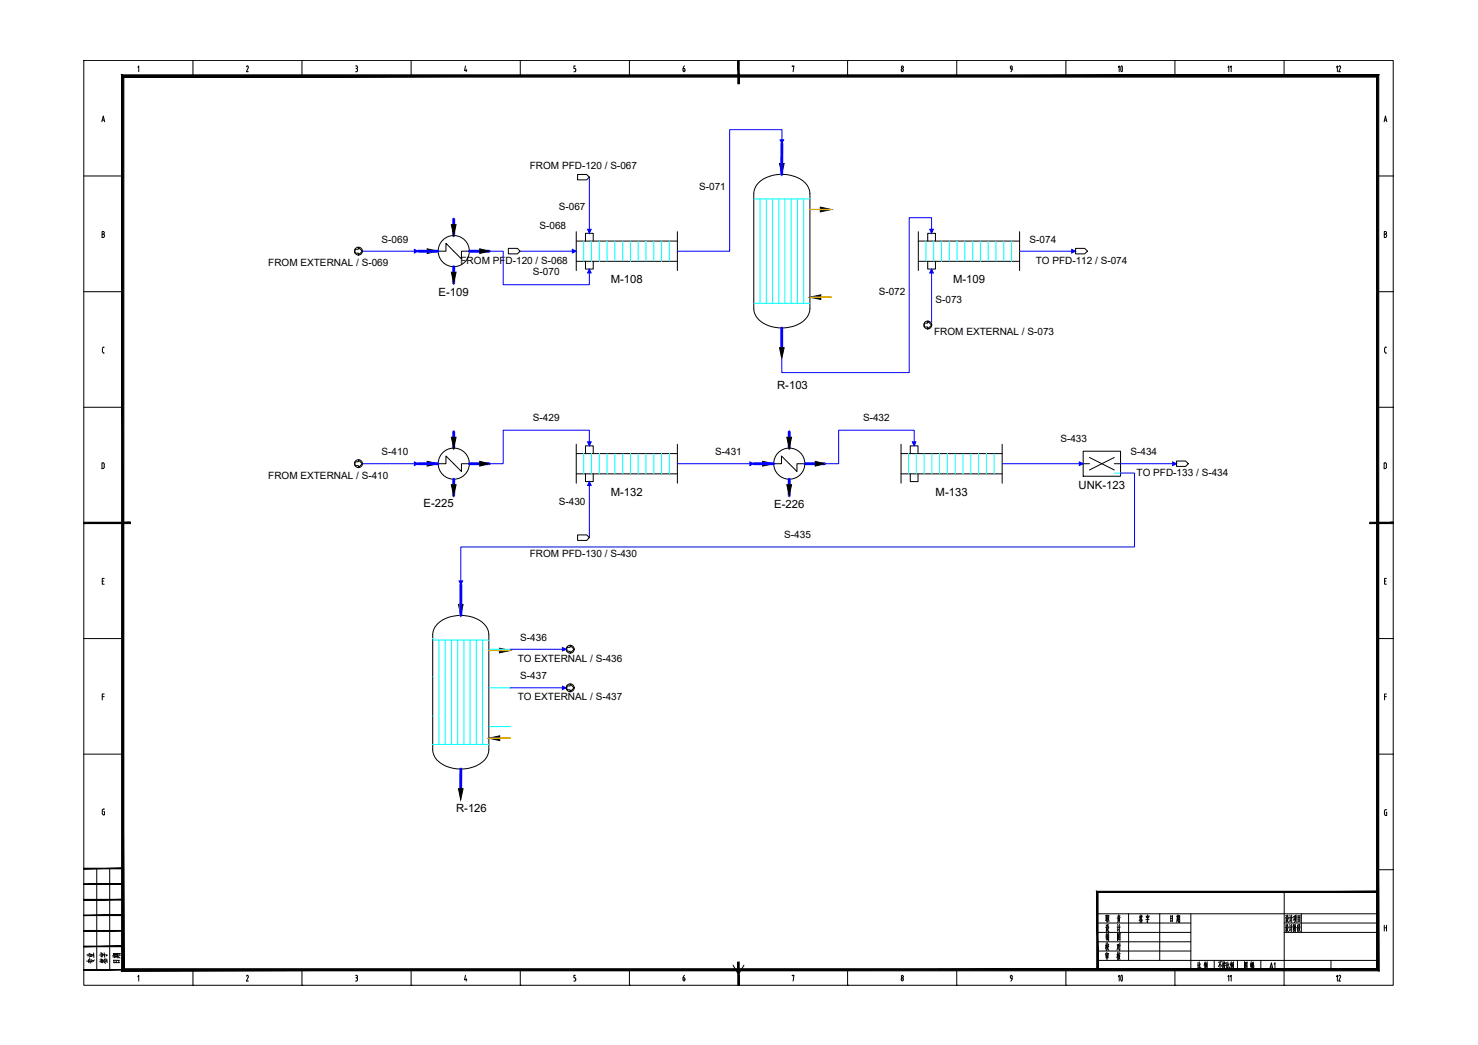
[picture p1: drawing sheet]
<svg xmlns="http://www.w3.org/2000/svg" width="420mm" height="297mm" viewBox="0 0 420 297" stroke-linecap="round" stroke-linejoin="round" font-family="sans-serif">
<g fill="none" stroke="#000" stroke-width=".28">
<path d="M23.8 17.2h372.3v262.9h-372.3zM39.2 19.1l.2-.4v1.7M54.8 17.2h.1M54.8 17.2v4.4M70.3 18.7l.3 .2v.4M70.3 18.7l-.2 .3M70.6 19.3l-.6 1.1h.6M85.8 17.2h.1M85.8 17.2v4.4M101.1 18.7l.5 .2v.4l-.2 .2M101.2 19.5h.1M101.4 19.5l.2 .3"/>
<path d="M101.6 19.8v.3M116.9 17.2h.1M116.9 17.2v4.4M132.3 18.7l-.2 1.4h.6M132.5 19.7v.7M147.9 17.2h.1M147.9 17.2v4.4M163.6 18.7h-.5v.8a.45 .45 0 0 1 .6 .4 .45 .45 0 0 1-.6 .5M178.9 17.2h.1M178.9 17.2v4.4M194.6 18.7l-.4 .8M194.7 19.8v.3"/>
<path d="M194.7 19.8l-.1-.3h-.4l.1 .8h.3l.1-.3M209.9 17.2h.1M225.2 19v-.3h.5l-.2 1.7M240.9 17.2h.1M240.9 17.2v4.4M256.4 19.5a.38 .38 0 0 1 .4 .4 .38 .38 0 0 1-.5 .3zM272 17.2h.1M272 17.2v4.4M287.5 19.7h.2M287.5 19.6a.43 .43 0 0 1-.3-.5 .43 .43 0 0 1 .4-.3l.1 1.1-.4 .5M303 17.2h.1M303 17.2v4.4"/>
<path d="M334 17.2h.1M334 17.2v4.4M365 17.2h.1M365 17.2v4.4M28.9 34.6l.5-1.6 .3 1.6M29.1 34.1h.5M101.6 20l-.1 .3-.4 .1M393.5 34.6l.4-1.6 .3 1.6M393.6 34.1h.5M23.8 50h11.1M391.6 50h4.5M396.1 50h.1"/>
<path d="M29 66.6l.7 .2v.4l-.3 .3M29.4 66.5l.2-.1v-.4l-.6-.2v1.7h.4M393.5 66.6l.7 .2v.4l-.3 .3M393.9 66.5l.2-.1v-.4l-.6-.2v1.7h.4M23.8 82.9h11.1M29.4 98.7h.2M29.4 98.7l-.3 .4 .1 .8 .1 .4 .3 .1M391.6 82.9h4.5M393.6 99.1v.8M393.6 99.9l.3 .4M393.9 98.7h.3M393.9 98.7l-.3 .4"/>
<path d="M396.1 82.9h.1M23.8 115.8h11.1M391.6 115.8h4.5M393.9 100.4h.3M396.1 115.8h.1M29 131.6l.6 .2 .1 .9-.2 .4-.5 .1zM394.1 132.1v.6M394.2 132l-.2-.4h-.5v1.6l.5-.1 .2-.4M396.1 148.6h.1M29.1 165.2h.4M29.6 164.4h-.5v1.7h.5M393.6 165.2h.4"/>
<path d="M394.1 164.4h-.5v1.7h.5M23.8 181.5h11.1M29.1 198h.5M29.6 197.3h-.5v1.7M391.6 181.5h4.5M393.6 198h.5M394.1 197.3h-.5v1.7M396.1 181.5h.1M23.8 214.4h11.1M391.6 214.4h4.5M396.1 214.4h.1M29.1 230.4v.8"/>
<path d="M29.5 230.7h.2v.9l-.5-.1-.1-.4M29.7 230h-.5l-.1 .4M394 230.9h.2v.9h-.3M394.2 230.2l-.6 .2v1.1l.3 .3M27.5 246.9v28.8M31.2 246.9v28.8M311.9 259.7h79.7M320.8 259.7v13.3M329.7 259.7v13.3M338.5 259.7v16M365.1 253.5v22.2M369.9 259.7v5.3"/>
<path d="M391.6 247.2h4.5M396.1 247.2h.1M39.2 277.6l.2-.4v1.7M54.8 275.7v4.4M70.3 277.2l.3 .4-.6 1.3h.6M70.3 277.2l-.2 .3M85.8 275.7v4.4M101.1 277.2l.5 .2v.4l-.2 .1M101.1 278.9h.2M101.2 277.9h.1M101.4 277.9l.2 .4M101.6 278.3v.2"/>
<path d="M101.6 278.5l-.2 .3M116.9 275.7v4.4M132.3 277.2l-.2 1.3h.6M132.5 278.2v.7M147.9 275.7v4.4M163.1 278.9h.3M163.6 277.2h-.5v.7l.5 .1v.5M163.7 278.5l-.3 .3M178.9 275.7v4.4M194.2 278.5l.2 .3 .3-.3M194.6 277.2l-.4 .8M194.7 278.3v.2"/>
<path d="M194.7 278.3l-.1-.3-.4-.1v.6M208.4 274.3l1.5 2.7 1.6-2.7M225.2 277.4v-.2h.5l-.2 1.7M240.9 275.7v4.4M256.2 278.5l.3-.6 .2 .2v.4M256.2 278.5l.3 .3 .3-.3M272 275.7v4.4M287.2 277.8l.2-.5h.2l.1 1.1-.4 .5M287.2 277.8l.3 .3M287.5 278.2h.2M303 275.7v4.4M311.9 273h79.7"/>
<path d="M311.9 262.4h26.6M311.9 265h26.6M311.9 267.7h26.6M311.9 270.3h26.6M324.1 261.6l.1 .3M324.2 260l-.2 .9M324.2 260.5v.3M324.3 260.8l.5 .8M324.3 261.6v.3M324.4 260.4l-.3 .1M324.5 261.3l-.4 .1M324.6 260.1l-.8 1.6"/>
<path d="M324.6 260.5v.3M324.6 261.5l-.2 .6M324.7 262.1l-.7 .1M324.8 260.4l-.3 .1M325.9 260.5l.7-.1-.1 .4M325.9 260.4v.4M326.2 260v.4M326.2 261v1.2l-.2-.3M326.4 260.8h-.4M326.4 260.7l-.2 .4M326.6 261.3l-.9 .1M332.8 260.3v1.7"/>
<path d="M333.2 261l-.4 .1M333.3 261.7l-.5 .1M333.3 260.4l-.5 .1M333.3 260.3v1.6M334 275.7v4.4M334.7 260.1v1.3M334.7 261.6l-.2 .6M334.8 261.6l.1 .3M334.8 260.8h-.1M334.8 261.1h-.1M334.9 260v1.4M335.1 260.4l-.6 .1"/>
<path d="M335.1 261.4l-.6 .1M335.1 261.3l-.1 .9M335.1 260.3v1.1M335.3 260.8h-.2M335.3 261.2l-.2 .1M335.4 260.2v2l-.2-.2M335.4 260.3h-.3M340.6 273.5v1.7M340.9 274.9l-.4 .5M340.9 274.3l-.3 .1M340.9 273.4v1.8l.2 .2h.2v-.5M341.2 274l-.3 .6"/>
<path d="M342.5 273.8v1.7M342.6 273.4l-.3 1M342.7 274.4l.1 .3M342.8 273.8l-.2 .9M342.9 274.1l-.3 1.2M342.9 274.1l-.2 .1M343 273.7l-.4 .1M343 273.9v1M343.2 273.4v2.1l-.2-.3M345.2 273v2.7M346.8 273.9v1.5M346.9 273.4l-.6 1.4"/>
<path d="M347 274.1l.3 .6M347.3 273.4l-.9 .1M347.7 273.3v2.1l-.2-.2M347.8 274.3l-.3 .3M347.8 273.9l-.3 .1M347.9 273.7l-.1 .4M348 273.3l.1 .4M348.1 273.9l-.2 .9 .4 .6M348.2 274.5l-.4 1M348.3 273.8h-.4M348.3 273.7v.3M348.4 274.4l-.6 .1"/>
<path d="M348.7 273.5v1.7M349 274.2l-.3 .2M349.1 273.4v1.8l.2 .2h.2v-.5M349.4 274l-.3 .6M350 273.8v1.7M350 273.4l-.3 1M350.1 274.4l.1 .3M350.2 273.7l-.2 .9M350.3 274.1l-.2 1.2M350.3 274.1l-.2 .1M350.4 273.7l-.3 .1M350.5 273.9v1"/>
<path d="M350.6 273.4v2l-.1-.2M351.8 273v2.7M353.8 275.4v-2v2M353.8 275.3h.7M354.1 274.1l.4 .5M354.1 274.9l.1 .3M354.1 274.6l.1 .2M354.2 273.7l-.3 .6M354.3 273.9l-.2 .1M354.4 273.8l-.5 1M354.5 273.4v2M354.5 273.5l-.7 .1"/>
<path d="M355.5 273.8v1M355.7 273.3v2.2M355.8 273.9l-.3 .1M355.9 273.9l-.1 .9v-.2M356 274.4v1.1M356.1 273.8v.6M356.2 274.5v.9M356.3 274.9l-.3 .1M356.3 273.8l-.2 .1M356.3 273.8v.4l-.2 .1M356.4 274.5l-.4 .1M356.4 275.3l-.4 .1"/>
<path d="M356.4 273.5l-.4 .1M356.4 274.4v1M365 275.7v4.4M365.1 262.4h26.5M365.1 265h26.5M365.5 262.9l.1 .3M365.5 260.2l.2 .3M365.6 263.6h-.3M365.6 263.5v1M365.6 260.9h-.2M365.6 260.8v1M365.7 264.2l-.2 .5"/>
<path d="M365.8 264l.5 .8M365.8 261.5l-.3 .5M365.8 262.8l-.1 1M365.9 260.5l-.2 .6M365.9 261.3l.4 .9M365.9 260.1v.5M366 262.8v.6l.3 .2M366 262.9h-.2M366.1 260.1l.1 .8h.1M366.1 260.2l-.2 .1M366.1 263.7l-.5 1.2M366.1 263.8h-.4"/>
<path d="M366.2 261.1h-.4M366.2 261l-.5 1.2M366.5 263.6l.2-.2v1.2l.1-.5M366.6 262.8l.2 .4M366.7 260.1l.1 .4M366.8 260.8l-.2 .1M366.8 260.8l-.1 1.1M366.9 261.5l-.2 .4M367.1 262.7v2.2M367.2 260.1v2.1M367.4 263.5l-.6 .1M367.4 260.8l-.5 .1"/>
<path d="M367.7 262.8v2M367.9 262.8l-.1 1.4-.1-.2M367.9 260.5v.9M367.9 262.9l-.2 .1M368 260.5l-.3 .1M368.1 263.6l-.3 1.3M368.1 261.3l-.4 .3M368.1 260.6v1M368.2 262.9l.3 .8M368.2 262.7l-.3 1M368.2 263.5v1.4M368.3 260.8l-.1 1.1-.3 .3"/>
<path d="M368.3 260.2l-.1 .5M368.3 261.6l.2 .5M368.5 260.6l-.4 .1M368.5 260.5v1.1M368.6 260.1l-.5 .2M368.9 262.9v1.8M369 260.2v1.9M369.1 263.6l-.2 .1M369.1 263.3l-.2 .1M369.1 264l-.3 .2M369.1 262.8l-.2 .3M369.2 264l.4 .7"/>
<path d="M369.2 263.8l.3-.1-.5 1.1M369.3 262.8l-.1 .9M369.5 262.8l.1 .7M369.5 261.2l-.5 .1M369.5 260.8h-.5M369.5 262.9l-.2 .1M369.5 261.7l-.5 .2M369.6 260.3l-.6 .1M369.6 260.2l-.1 1.9M378.4 273v2.7M393.5 263v1.7M393.5 263.7h.7"/>
<path d="M394.2 263v1.7M54.8 280.1h.1M85.8 280.1h.1M116.9 280.1h.1M147.9 280.1h.1M178.9 280.1h.1M209.9 280.1h.1M240.9 280.1h.1M272 280.1h.1M303 280.1h.1M334 280.1h.1M365 280.1h.1"/>
<circle cx="256.5" cy="19.1" r=".32"/>
<circle cx="256.5" cy="277.6" r=".32"/>
</g>
<g fill="#000" stroke="#000" stroke-width=".28">
<path d="M209.7 17.2l.4 6.6v-6.6zM209.7 17.2l.4 6.6h-.4z"/>
<path d="M34.6 21.3l.6 254.1v-253.5zM34.6 21.3l.6 254.1-.6 .6zM34.6 276l356.7-.6h-356.1zM34.6 276l356.7-.6 .7 .6zM391.3 21.9v253.5l.7 .6zM391.3 21.9l.7-.6v254.7zM35.2 21.9h356.1l.7-.6zM34.6 21.3h357.4l-356.8 .6z"/>
<path d="M23.8 148.4v.4l13.3-.4zM23.8 148.8l13.3-.4v.4z"/>
<path d="M389.4 148.8h6.7v-.4zM389.4 148.4h6.7l-6.7 .4z"/>
<path d="M23.8 255.8h11.1v-.2zM23.8 255.6h11.1l-11.1 .2z"/>
<path d="M23.8 251.4h11.1v-.2zM23.8 251.2h11.1l-11.1 .2z"/>
<path d="M23.8 247h11.1v-.2zM23.8 246.8h11.1l-11.1 .2z"/>
<path d="M312.2 253.7h79.4v-.3zM311.8 253.4h79.8l-79.4 .3zM311.8 253.4l.4 22.3v-22zM311.8 253.4l.4 22.3h-.4z"/>
<path d="M23.8 275.7h11.1v-.1zM23.8 275.6h11.1l-11.1 .1z"/>
<path d="M23.8 269.1h11.1v-.2zM23.8 268.9h11.1l-11.1 .2z"/>
<path d="M23.8 264.7h11.1v-.2zM23.8 264.5h11.1l-11.1 .2z"/>
<path d="M23.8 260.3h11.1v-.2zM23.8 260.1h11.1l-11.1 .2z"/>
<path d="M209.7 273.5v6.6h.4zM209.7 273.5h.4v6.6z"/>
</g>
<g fill="none" stroke="#000" stroke-width=".28">
<path d="M215.5 52.1a10.3 10.3 0 0 1 13.5 0 4.6 4.6 0 0 1 1.2 2.9v32.8a5.8 5.8 0 0 1-4.6 4.9 10 10 0 0 1-10.6-2.7l-.6-1.5-.1-.7v-32.8a4.6 4.6 0 0 1 1.2-2.9zM124.5 71.4h2.3v-2.2l4.4 4.4v-2.2h2.2M163.8 65.9v11M163.8 74.3h28.8M163.8 68.5h28.8M166.4 68.5v-2.2h2.2v2.2M166.4 74.3v2.2h2.2v-2.2M192.6 65.9v11M261.1 74.3h28.7M261.1 65.9v11M261.1 68.5h28.7M263.7 68.5v-2.2h2.2v2.2"/>
<path d="M263.7 74.3v2.2h2.2v-2.2M289.8 65.9v11M124.5 131.8h2.3v-2.2l4.4 4.4v-2.2h2.2M163.8 134.7h28.8M163.8 126.3v11.1M163.8 128.9h28.8M166.4 128.9v-2.2h2.2v2.2M166.4 134.7v2.2h2.2v-2.2M192.6 126.3v11.1M219.9 131.8h2.3v-2.2l4.4 4.4v-2.2h2.2M256.1 134.7h28.8M256.1 128.9h28.8"/>
<path d="M256.1 126.3v11.1M258.8 128.9v-2.2h2.2v2.2M258.8 134.7v2.2h2.2v-2.2M284.9 126.3v11.1M124.3 177.4a10.1 10.1 0 0 1 13.4 0 4.4 4.4 0 0 1 1.3 3v32.7a5.7 5.7 0 0 1-4.7 5 9.9 9.9 0 0 1-10.6-2.7l-.6-1.5-.1-.8v-32.7a4.4 4.4 0 0 1 1.3-3z"/>
<circle cx="129" cy="71.4" r="4.4"/>
<circle cx="129" cy="131.8" r="4.4"/>
<circle cx="224.4" cy="131.8" r="4.4"/>
</g>
<g fill="none" stroke="#0ff" stroke-width=".28">
<path d="M214.3 56.5h15.9M216.1 56.5v29.7M217.8 56.5v29.7M219.6 56.5v29.7M221.4 56.5v29.7M223.1 56.5v29.7M224.9 56.5v29.7M226.7 56.5v29.7M228.5 56.5v29.7M165.9 68.5v5.8M168.1 68.5v5.8M170.4 68.5v5.8"/>
<path d="M172.6 68.5v5.8M174.8 68.5v5.8M177 68.5v5.8M179.2 68.5v5.8M181.4 68.5v5.8M183.6 68.5v5.8M185.9 68.5v5.8M188.1 68.5v5.8M190.3 68.5v5.8M263.2 68.5v5.8M265.4 68.5v5.8M267.6 68.5v5.8"/>
<path d="M269.9 68.5v5.8M272.1 68.5v5.8M274.3 68.5v5.8M276.5 68.5v5.8M278.7 68.5v5.8M280.9 68.5v5.8M283.1 68.5v5.8M285.4 68.5v5.8M287.6 68.5v5.8M214.3 86.2h15.9M165.9 128.9v5.8M168.1 128.9v5.8"/>
<path d="M170.4 128.9v5.8M172.6 128.9v5.8M174.8 128.9v5.8M177 128.9v5.8M179.2 128.9v5.8M181.4 128.9v5.8M183.6 128.9v5.8M185.9 128.9v5.8M188.1 128.9v5.8M190.3 128.9v5.8M258.3 128.9v5.8M260.5 128.9v5.8"/>
<path d="M262.7 128.9v5.8M264.9 128.9v5.8M267.1 128.9v5.8M269.3 128.9v5.8M271.6 128.9v5.8M273.8 128.9v5.8M276 128.9v5.8M278.2 128.9v5.8M280.4 128.9v5.8M282.6 128.9v5.8M123 181.9h16M124.8 181.9v29.7"/>
<path d="M126.6 181.9v29.7M128.3 181.9v29.7M130.1 181.9v29.7M131.9 181.9v29.7M133.6 181.9v29.7M135.4 181.9v29.7M137.2 181.9v29.7M123 211.6h16"/>
</g>
<g fill="none" stroke="#00f" stroke-width=".8">
<path d="M222.3 40.8l-.1 8.8M118.9 71.4h5.6M129 62.3v4.7M129 75.8v4.7M133.4 71.4h5.7M222.2 93.2v5.6M118.9 131.8h5.6M129 122.8v4.6M129 136.2v4.7M133.4 131.8h5.7M214.3 131.8h5.6M224.4 122.8v4.6"/>
<path d="M224.4 136.2v4.7M228.8 131.8h5.6M131 166.2v8.7M131 218.6v5.6"/>
</g>
<g fill="#000" stroke="#000" stroke-width=".28">
<path d="M221.6 46.5h1.3l-.7 3.1zM233.2 58.9l3.1 .6-3.1 .7zM121.4 70.7l3.1 .7-3.1 .6zM128.3 63.9h1.4l-.7 3.1zM136.4 70.7l2.7 .7-2.7 .6zM128.3 77.4h1.4l-.7 3.1zM230.2 84.5l3.1-.7v1.3zM221.6 98.8h1.3l-.7 3.1zM121.4 131.1l3.1 .7-3.1 .7zM128.3 124.3h1.4l-.7 3.1zM136.4 131.1l2.7 .7-2.7 .7zM216.8 131.1l3.1 .7-3.1 .7z"/>
<path d="M223.7 124.3h1.3l-.6 3.1zM231.8 131.1l2.6 .7-2.6 .7zM128.3 137.8h1.4l-.7 3.1zM223.7 137.8h1.3l-.6 3.1zM130.3 171.8h1.3l-.6 3.1zM142 184.3l3.1 .6-3.1 .7zM139 209.8l3.1-.6v1.3zM130.3 224.2h1.3l-.6 3.1z"/>
</g>
<!-- layer: equipment_outline -->
<path d="M307.9 128.3h10.6v7.1h-10.6z" fill="none" stroke="#000" stroke-width=".28"/>
<!-- layer: internal_symbol -->
<path d="M309.7 130l7.1 3.6M316.8 130l-7.1 3.6" fill="none" stroke="#000" stroke-width=".28"/>
<!-- layer: process_line -->
<path d="M307.9 131.8h1.8M316.8 131.8h1.7" fill="none" stroke="#000" stroke-width=".28"/>
<!-- layer: EQUIPMENT -->
<path d="M316.8 134.5h1.7M123 181.5h.1M123 192.5h.1M139 184.6h6.1M139 195.5h6.1M123 203.5h.1M139 206.5h6.1" fill="none" stroke="#0ff" stroke-width=".28"/>
<path d="M230.2 59.5h6.1M230.2 84.5h6.1h-3M139 184.9h6.1M139 209.8h6.1h-3" fill="none" stroke="#ffbf00" stroke-width=".38"/>
<!-- layer: STREAM -->
<g fill="none" stroke="#00f" stroke-width=".28">
<path d="M167.5 50.4v15.9M222.3 40.8v-3.9h-14.9v34.5h-14.8M103 71.4h15.9M139.1 71.4h3.9v9.5h24.5v-4.4M147.9 71.4h15.9M264.8 66.3v-4.4h-6.3v44h-36.3v-4M264.8 76.5v15.9M289.8 71.4h16M103 131.8h15.9M167.5 126.7v-4.4h-24.5v9.5h-3.9M167.5 136.9v15.9M192.6 131.8h21.7"/>
<path d="M259.9 126.7v-4.4h-21.5v9.5h-4M284.9 131.8h23M318.5 131.8h16M318.5 134.5h4v21h-191.5v10.7M145.1 184.6h15.9M145.1 195.5h15.9"/>
</g>
<!-- layer: STREAM_ARROW -->
<g fill="#00f" stroke="#00f" stroke-width=".28">
<path d="M167 65.2h1l-.5 1.1z"/>
<path d="M162.7 70.9l1.1 .5-1.1 .5z"/>
<path d="M117.8 70.9l1.1 .5-1.1 .5z"/>
<path d="M167.5 76.5l.5 1.1h-1z"/>
<path d="M221.8 39.7h.9l-.4 1.1z"/>
<path d="M264.3 65.2h1l-.5 1.1z"/>
<path d="M264.8 76.5l.5 1.1h-1z"/>
<path d="M304.7 70.9l1.1 .5-1.1 .5z"/>
<path d="M117.8 131.3l1.1 .5-1.1 .5z"/>
<path d="M167 125.6h1l-.5 1.1z"/>
<path d="M167.5 136.9l.5 1.1h-1z"/>
<path d="M213.2 131.3l1.1 .5-1.1 .5z"/>
<path d="M259.4 125.6h1l-.5 1.1z"/>
<path d="M306.8 131.3l1.1 .5-1.1 .5z"/>
<path d="M333.4 131.3l1.1 .5-1.1 .5z"/>
<path d="M130.5 165.1h1l-.5 1.1z"/>
<path d="M159.9 184.1l1.1 .5-1.1 .4z"/>
<path d="M159.9 195.1l1.1 .4-1.1 .5z"/>
</g>
<!-- layer: CONNECTOR -->
<g fill="none" stroke="#000" stroke-width=".28">
<path d="M164.2 49.6h2.6l.7 .8-.7 .7h-2.6zM100.9 70.9h1v-.6l1.1 1.1-1.1 1.1v-.5h-1zM144.5 70.6h2.6l.8 .8-.8 .8h-2.6zM305.8 70.6h2.5l.8 .8-.8 .8h-2.5zM262.7 91.8h1v-.5l1.1 1.1-1.1 1.1v-.6h-1zM100.9 131.3h1v-.6l1.1 1.1-1.1 1.1v-.5h-1zM334.5 131h2.5l.8 .8-.8 .8h-2.5zM164.2 152h2.6l.7 .8-.7 .8h-2.6zM161.1 184h1v-.6l1.1 1.2-1.1 1.1v-.6h-1zM161.1 195h1v-.6l1.1 1.1-1.1 1.1v-.5h-1z"/>
<circle cx="101.9" cy="71.4" r="1.12"/>
<circle cx="263.7" cy="92.4" r="1.12"/>
<circle cx="101.9" cy="131.8" r="1.12"/>
<circle cx="162.1" cy="184.5" r="1.12"/>
<circle cx="162.1" cy="195.5" r="1.12"/>
</g>
<text font-size="6.6" x="315.7" y="280.8">10</text>
<text font-size="6.2" x="315.7" y="22.2">10</text>
<text font-size="5.7" x="27.9" y="275.2" transform="rotate(-90 27.9 275.2)">专业</text>
<g font-size="5.3">
<text x="312.9" y="266">设 计</text>
<text x="313.3" y="268.5">制 图</text>
<text x="31.4" y="275.2" transform="rotate(-90 31.4 275.2)">签字</text>
<text x="34.9" y="274.8" transform="rotate(-90 34.9 274.8)">日期</text>
<text x="312.9" y="271.3">校 对</text>
</g>
<g font-size="4.4">
<text x="378.5" y="21.5">12</text>
<text x="363.4" y="276.6" transform="rotate(-90 363.4 276.6)">A1</text>
<text x="382.1" y="280.1" transform="rotate(-90 382.1 280.1)">12</text>
</g>
<g font-size="4">
<text x="351" y="21.5" transform="rotate(-90 351 21.5)">11</text>
<text x="351" y="280.1" transform="rotate(-90 351 280.1)">11</text>
</g>
<g font-size="3.2">
<text x="173.6" y="80.5">M-108</text>
<text x="270.9" y="80.5">M-109</text>
<text x="124.7" y="84">E-109</text>
<text x="220.9" y="110.4">R-103</text>
<text x="173.6" y="140.9">M-132</text>
<text x="266" y="140.9">M-133</text>
<text x="306.6" y="138.9">UNK-123</text>
<text x="120.4" y="144">E-225</text>
<text x="220.1" y="144.4">E-226</text>
<text x="129.7" y="230.8">R-126</text>
</g>
<g font-size="2.8">
<text x="150.6" y="48.2">FROM PFD-120 / S-067</text>
<text x="158.9" y="59.7">S-067</text>
<text x="198.7" y="54.1">S-071</text>
<text x="153.4" y="65.2">S-068</text>
<text x="108.5" y="68.9">S-069</text>
<text x="292.7" y="68.9">S-074</text>
<text x="76.3" y="75.6">FROM EXTERNAL / S-069</text>
<text x="130.9" y="74.9">FROM PFD-120 / S-068</text>
<text x="294.4" y="74.9">TO PFD-112 / S-074</text>
<text x="151.5" y="78.3">S-070</text>
<text x="249.8" y="83.9">S-072</text>
<text x="265.9" y="86.2">S-073</text>
<text x="265.5" y="95.4">FROM EXTERNAL / S-073</text>
<text x="151.5" y="119.6">S-429</text>
<text x="245.3" y="119.6">S-432</text>
<text x="301.4" y="125.6">S-433</text>
<text x="108.5" y="129.4">S-410</text>
<text x="203.3" y="129.4">S-431</text>
<text x="321.4" y="129.4">S-434</text>
<text x="76.3" y="136">FROM EXTERNAL / S-410</text>
<text x="323.1" y="135.4">TO PFD-133 / S-434</text>
<text x="158.9" y="143.5">S-430</text>
<text x="223" y="152.8">S-435</text>
<text x="150.6" y="158.4">FROM PFD-130 / S-430</text>
<text x="147.9" y="182.1">S-436</text>
<text x="147.2" y="188.1">TO EXTERNAL / S-436</text>
<text x="147.9" y="193.1">S-437</text>
<text x="147.2" y="199.1">TO EXTERNAL / S-437</text>
</g>
</svg>
